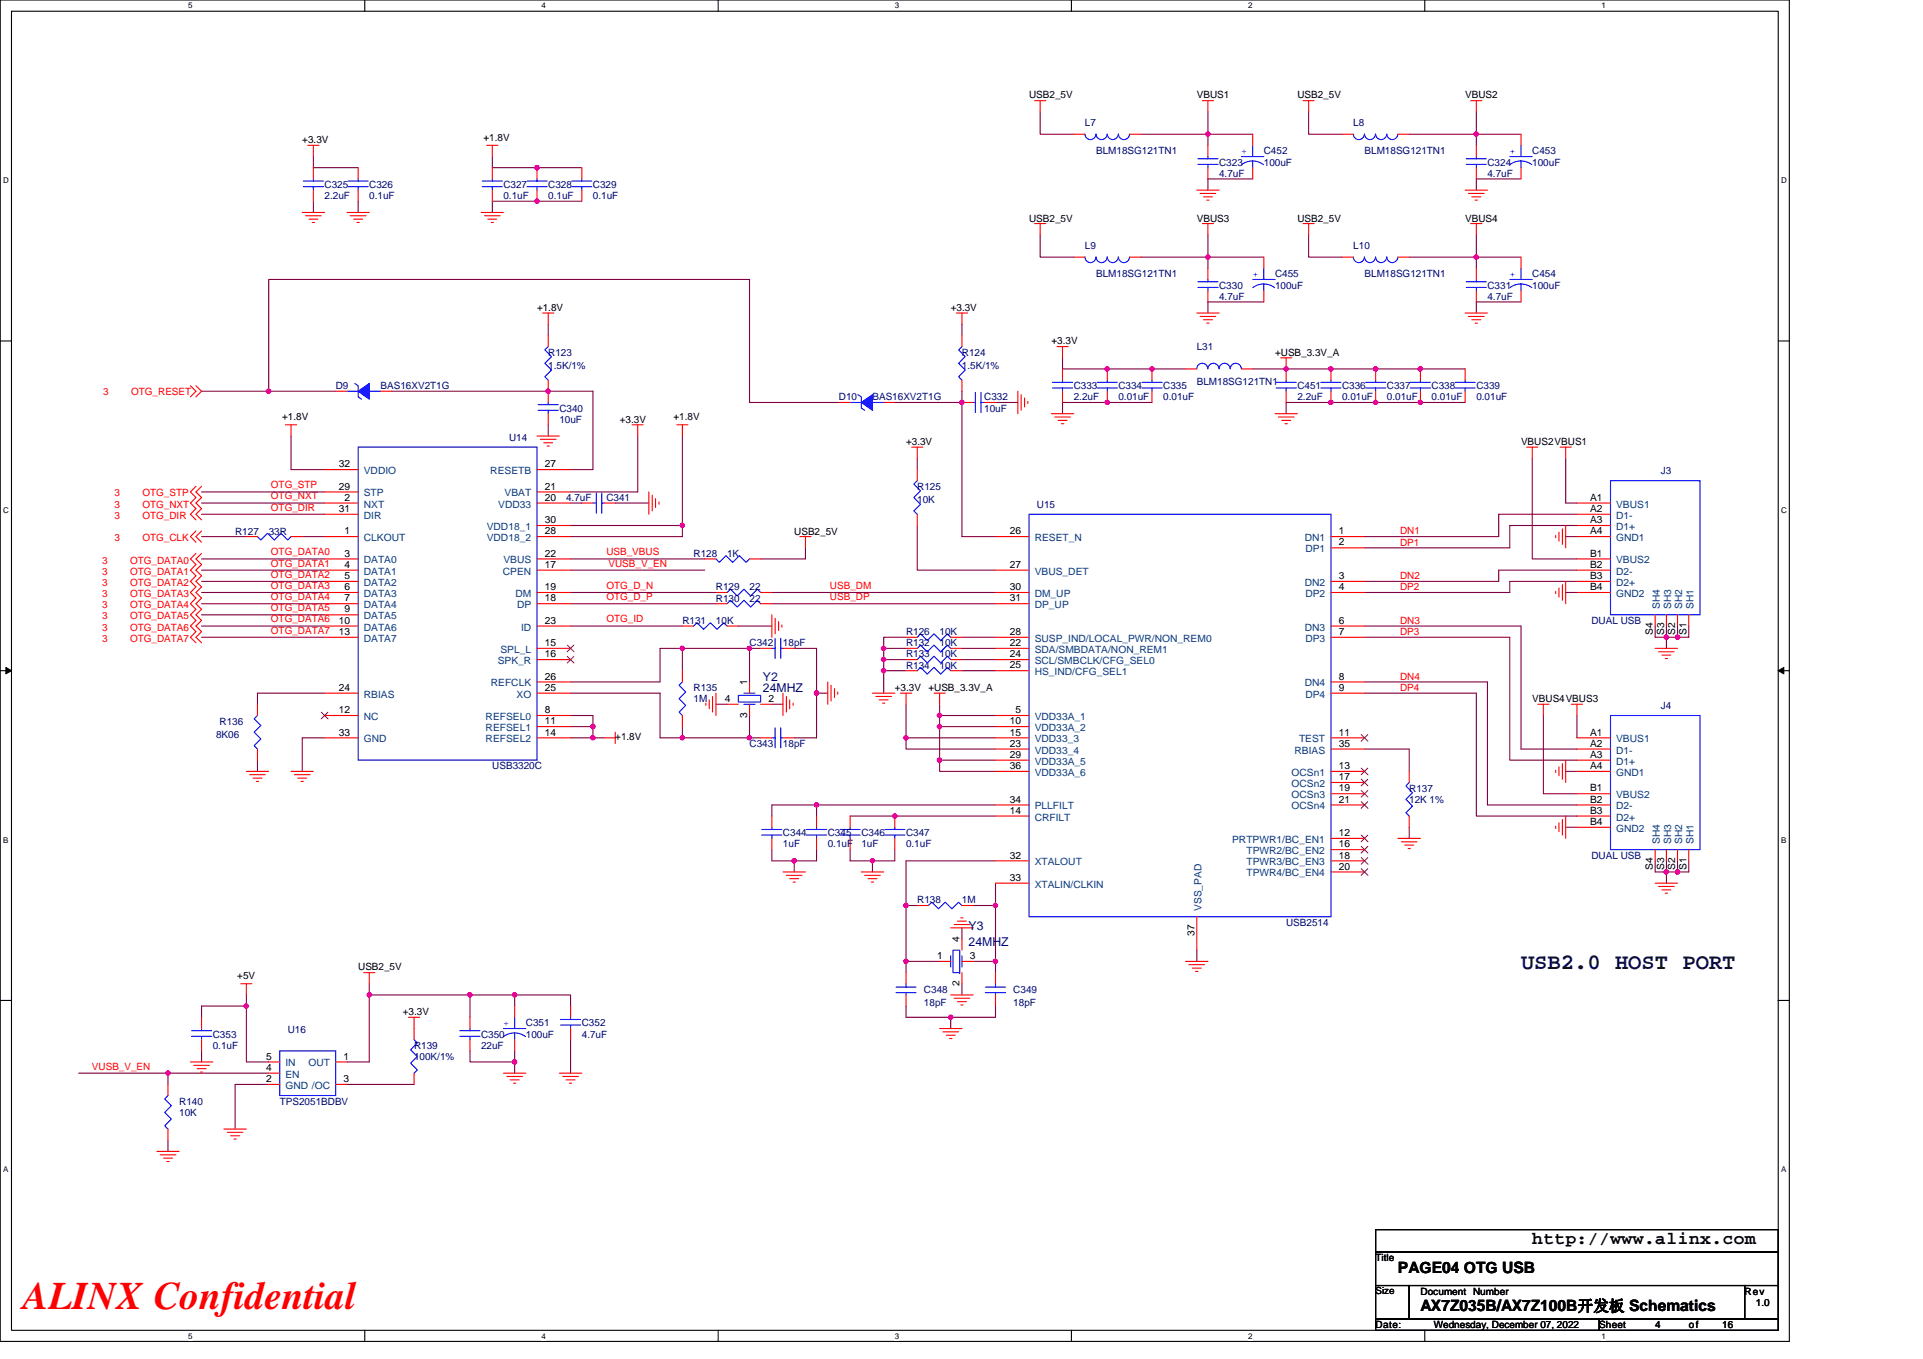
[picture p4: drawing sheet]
<svg xmlns="http://www.w3.org/2000/svg" width="297mm" height="210mm" viewBox="0 0 297 210" stroke-linecap="round" stroke-linejoin="round" font-family="sans-serif">
<path d="M0 0h276.4v207.3h-276.4zM1.8 1.7h272.9v203.8h-272.9z" fill="none" stroke="#000" stroke-width=".17"/>
<g fill="#fff">
<path d="M29.1 .2h.6v1.4h-.6z"/>
<path d="M29.1 205.7h.6v1.4h-.6z"/>
</g>
<path d="M56.3 0v1.7M56.3 205.5v1.8" fill="none" stroke="#000" stroke-width=".17"/>
<g fill="#fff">
<path d="M83.6 .2h.7v1.4h-.7z"/>
<path d="M83.6 205.7h.7v1.4h-.7z"/>
</g>
<path d="M110.9 0v1.7M110.9 205.5v1.8" fill="none" stroke="#000" stroke-width=".17"/>
<g fill="#fff">
<path d="M138.2 .2h.7v1.4h-.7z"/>
<path d="M138.2 205.7h.7v1.4h-.7z"/>
</g>
<path d="M165.5 0v1.7M165.5 205.5v1.8" fill="none" stroke="#000" stroke-width=".17"/>
<g fill="#fff">
<path d="M192.8 .2h.6v1.4h-.6z"/>
<path d="M192.8 205.7h.6v1.4h-.6z"/>
</g>
<path d="M220.1 0v1.7M220.1 205.5v1.8" fill="none" stroke="#000" stroke-width=".17"/>
<g fill="#fff">
<path d="M247.4 .2h.6v1.4h-.6z"/>
<path d="M247.4 205.7h.6v1.4h-.6z"/>
<path d="M.5 27.2h.8v1.4h-.8z"/>
<path d="M275.1 27.2h.9v1.4h-.9z"/>
<path d="M.5 78.1h.8v1.4h-.8z"/>
<path d="M275.1 78.1h.9v1.4h-.9z"/>
</g>
<path d="M0 52.7h1.8M274.7 52.7h1.7" fill="none" stroke="#000" stroke-width=".17"/>
<g fill="#fff">
<path d="M.5 129.1h.8v1.4h-.8z"/>
<path d="M275.1 129.1h.8v1.4h-.8z"/>
</g>
<path d="M0 103.6h1.8M274.7 103.6h1.7" fill="none" stroke="#000" stroke-width=".17"/>
<path d="M.9 103.1l.9 .5-.9 .5zM274.7 103.6l.8-.5v1z" fill="#000" stroke="#000" stroke-width=".15"/>
<g fill="#fff">
<path d="M.5 180h.8v1.4h-.8z"/>
<path d="M275.1 180h.8v1.4h-.8z"/>
</g>
<path d="M0 154.6h1.8M274.7 154.6h1.7M212.5 190h62.2v3.5h-62.2zM212.5 193.5h62.2v5.1h-62.2zM212.5 198.6h5.2v5.2h-5.2zM217.7 198.6h51.8v5.2h-51.8zM269.5 198.6h5.2v5.2h-5.2zM212.5 203.8h34.5v1.7h-34.5zM247 203.8h27.7v1.7h-27.7z" fill="none" stroke="#000" stroke-width=".17"/>
<g fill="none" stroke="#800040" stroke-width=".17">
<path d="M160.7 17.3v3.4h5.2M186.6 17.3v5.2M202.1 17.3v3.4h5.2M228 17.3v3.4M48.4 24.2v1.7h6.9M48.4 31.1v1.7M55.3 31.1v1.7M76 24.2v1.7h13.9M89.9 31.1h-13.9v1.7M160.7 36.3v3.4h5.2M176.2 20.7h17.3M186.6 36.3v5.2"/>
<path d="M193.5 27.6h-6.9v1.8M195.2 39.7h-19M202.1 36.3v3.4h5.2M217.7 39.7h10.3M217.7 20.7h10.3M228 39.7v1.8M228 20.7h6.9M228 39.7h6.9M228 20.7v1.8M228 36.3v3.4M234.9 27.6h-6.9v1.8M84.7 50.1v1.7"/>
<path d="M148.6 50.1v1.7M164.1 55.3v1.7h19M193.5 57h32.8M195.2 46.7h-8.6v1.7M234.9 46.7h-6.9v1.7M31.1 79.5h19M31.1 76h19M31.1 60.5h10.4M31.1 77.7h19M41.5 60.5h10.4M41.5 60.5v-17.3h74.3v19h13.8M45 67.4v5.2h5.1"/>
<path d="M60.5 60.5h31.1v12.1h-3.5M84.7 65.6v1.8M88.1 77.7h1.8M95 77.7h5.2M98.5 67.4v8.6h-10.4M105.4 67.4v13.8M138.2 62.2h10.4M141.7 70.8v1.8M148.6 60.5v1.7M148.6 62.2v20.7h5.2M153.8 62.2h3.4M177.9 62.2h-13.8v1.7"/>
<path d="M226.3 62.2h-27.6v1.7M236.7 70.8v15.6h6.9M241.8 70.8v6.9h1.8M243.6 79.5h-12.1v3.4h-20.7M31.1 89.8h19M31.1 91.5h19M31.1 93.3h19M31.1 95h19M31.1 96.7h19M31.1 98.5h19M31.1 86.4h19M31.1 88.1h19"/>
<path d="M31.1 82.9h7M46.7 82.9h3.4M88.1 93.3h22.5M88.1 88.1h20.8M88.1 81.2h17.3M88.1 91.5h22.5M88.1 86.4h20.8M88.1 96.7h17.3M105.4 81.2v1.7h-17.3M114 96.7h5.2M119.2 93.3h34.6M119.2 91.5h34.6"/>
<path d="M124.4 84.6v1.8h-6.9M140 98.5h-3.5v1.7M141.7 81.2v6.9h12.1M148.6 98.5h5.2M210.8 96.7h24.1v19h8.7M210.8 98.5h22.4v19h10.4M241.8 82.9h1.8M241.8 91.5h1.8M243.6 81.2h-10.4v3.4h-22.4M243.6 88.1h-12.1v1.7h-20.7M243.6 89.8h-10.4v1.7h-22.4M255.7 96.7v1.8h3.4"/>
<path d="M257.4 96.7v3.5M259.1 96.7v1.8M260.9 96.7v1.8h-1.8M39.8 117.5v1.7M50.1 107.1h-10.3v1.7M50.1 114h-3.4v5.2M88.1 107.1h13.9v6.9h3.4M88.1 114h3.5M88.1 110.6h3.5v1.7M88.1 112.3h3.5M91.6 114h1.7M91.6 112.3v1.7"/>
<path d="M105.4 103.6v-3.4h-3.4v5.2h-13.9M105.4 100.2h10.4M105.4 114h10.4M105.4 112.3v1.7M110.6 108.8h1.7M115.8 100.2h1.7M115.8 110.6v3.4M115.8 100.2v5.2M115.8 114h1.7M119.2 108.8h1.7M122.7 100.2h3.4v6.9M126.1 107.1v6.9h-3.4"/>
<path d="M126.1 107.1h1.8M136.5 101.9h3.5M136.5 103.6h3.5M136.5 100.2v1.7M136.5 101.9v1.7M136.5 103.6v3.5M136.5 100.2h3.5M140 108.8v5.2h13.8M140 114v1.7h13.8M145.1 108.8v1.8h8.7M145.1 110.6v1.7h8.7M145.1 112.3v5.2h8.7"/>
<path d="M145.1 117.5v1.7h8.7M148.6 100.2h5.2M148.6 101.9h5.2M148.6 103.6h5.2M210.8 115.7h6.9v3.5M210.8 105.4h19v19h13.8M210.8 107.1h17.2v19h15.6M238.4 110.6v12h5.2M241.8 119.2h1.8M243.6 110.6v3.4M119.2 131.3v1.7h3.5M122.7 133v1.7"/>
<path d="M126.1 124.4h27.7M126.1 126.1v-1.7h-6.9v1.7M126.1 131.3v1.7h-3.4M131.3 131.3v1.7h3.5v1.7M138.2 131.3v1.7h-3.4M140 139.9v8.6M140 139.9h1.7M150.3 139.9h3.5M153.8 126.1h-22.5M153.8 133h-13.8v6.9M153.8 139.9v8.6M153.8 136.5v3.4"/>
<path d="M217.7 127.8v1.7M241.8 127.8h1.8M255.7 133v1.7h3.4M257.4 133v3.5M259.1 133v1.7M260.9 133v1.7h-1.8M38.1 155.4v8.7h3.4M38.1 155.4h-7v1.8M38.1 153.7v1.7M57 153.7v10.4h-3.4M57 152v1.7M57 153.7h15.6"/>
<path d="M72.6 153.7h6.9M72.6 153.7v3.5M79.5 153.7h8.6v1.7M79.5 153.7v1.7M140 148.5h5.1M140 155.4v1.8h6.9M140 148.5v1.8M146.9 157.2v1.7M148.6 152v1.7M148.6 143.4v1.7M150.3 148.5h3.5M153.8 148.5v1.8"/>
<path d="M153.8 155.4v1.8h-6.9M184.9 146.8v1.7M12.1 165.8h13.8v1.8M25.9 165.8h15.6M25.9 176.2v1.7M31.1 162.4v1.7M41.5 167.6h-5.2v6.9M53.6 167.6h10.4M72.6 162.4v1.7h6.9M79.5 162.4v1.7M79.5 164.1v1.7M88.1 160.6v5.2"/>
</g>
<g fill="#f0f" stroke="#f0f" stroke-width=".17">
<circle cx="82.9" cy="25.9" r=".34"/>
<circle cx="91.6" cy="112.3" r=".34"/>
<circle cx="126.1" cy="107.1" r=".34"/>
<circle cx="105.4" cy="81.2" r=".34"/>
<circle cx="91.6" cy="114" r=".33"/>
<circle cx="41.5" cy="60.4" r=".34"/>
<circle cx="84.7" cy="60.4" r=".34"/>
<circle cx="148.6" cy="62.2" r=".33"/>
<circle cx="186.6" cy="20.7" r=".34"/>
<circle cx="228" cy="20.7" r=".34"/>
<circle cx="186.6" cy="39.7" r=".34"/>
<circle cx="228" cy="39.7" r=".34"/>
<circle cx="136.5" cy="100.2" r=".34"/>
<circle cx="136.5" cy="101.9" r=".34"/>
<circle cx="136.5" cy="103.6" r=".34"/>
<circle cx="145.1" cy="110.5" r=".34"/>
<circle cx="145.1" cy="117.5" r=".34"/>
<circle cx="145.1" cy="112.3" r=".34"/>
<circle cx="177.9" cy="57" r=".34"/>
<circle cx="171" cy="57" r=".34"/>
<circle cx="171" cy="62.2" r=".33"/>
<circle cx="126.1" cy="124.4" r=".34"/>
<circle cx="138.2" cy="126.1" r=".34"/>
<circle cx="134.8" cy="133" r=".34"/>
<circle cx="122.7" cy="133" r=".34"/>
<circle cx="153.8" cy="139.9" r=".33"/>
<circle cx="146.9" cy="157.2" r=".33"/>
<circle cx="139.9" cy="148.5" r=".33"/>
<circle cx="139.9" cy="139.9" r=".33"/>
<circle cx="153.8" cy="148.5" r=".33"/>
<circle cx="257.4" cy="98.4" r=".34"/>
<circle cx="259.1" cy="98.4" r=".34"/>
<circle cx="257.4" cy="134.7" r=".34"/>
<circle cx="259.1" cy="134.7" r=".34"/>
<circle cx="79.5" cy="153.7" r=".34"/>
<circle cx="38" cy="155.4" r=".34"/>
<circle cx="79.5" cy="164.1" r=".34"/>
<circle cx="26" cy="165.8" r=".33"/>
<circle cx="57" cy="153.7" r=".34"/>
<circle cx="72.6" cy="153.7" r=".34"/>
<circle cx="115.8" cy="100.2" r=".34"/>
<circle cx="115.8" cy="114" r=".33"/>
<circle cx="105.4" cy="100.2" r=".34"/>
<circle cx="105.4" cy="114" r=".33"/>
<circle cx="82.9" cy="31.1" r=".34"/>
<circle cx="219.4" cy="57" r=".34"/>
<circle cx="212.5" cy="57" r=".34"/>
<circle cx="205.6" cy="57" r=".34"/>
<circle cx="219.4" cy="62.2" r=".33"/>
<circle cx="212.5" cy="62.2" r=".33"/>
<circle cx="205.6" cy="62.2" r=".33"/>
<circle cx="198.7" cy="57" r=".34"/>
<circle cx="139.9" cy="114" r=".33"/>
</g>
<g fill="none" stroke="#f00" stroke-width=".17">
<path d="M159.8 15.6h1.7M160.7 15.6v1.7M185.7 15.6h1.7M186.6 15.6v1.7M201.3 15.6h1.7M202.1 15.6v1.7M227.2 15.6h1.7M228 15.6v1.7M46.7 32.8h3.4M47.2 33.3h2.4M47.5 22.5h1.8M47.7 33.9h1.4"/>
<path d="M48.2 34.4h.4M48.4 22.5v1.7M48.4 25.9v1.7M48.4 29.4v1.7M53.6 32.8h3.4M54.1 33.3h2.4M54.6 33.9h1.4M55.1 34.4h.4M55.3 25.9v1.7M55.3 29.4v1.7M74.3 32.8h3.5M74.8 33.3h2.5"/>
<path d="M75.2 22.5h1.7M75.4 33.9h1.3M75.9 34.4h.3M76 22.5v1.7M76 25.9v1.7M76 29.4v1.7M82.9 25.9v1.7M82.9 29.4v1.7M89.9 25.9v1.7M89.9 29.4v1.7M159.8 34.5h1.7M160.7 34.5v1.8"/>
<path d="M165.9 20.7h1.7M165.9 39.7h1.7M174.5 20.7h1.7M174.5 39.7h1.7M184.9 29.4h3.4M185.4 29.9h2.4M185.7 34.5h1.7M185.9 30.4h1.4M186.4 30.9h.4M186.6 34.5v1.8M186.6 22.5v1.7M186.6 25.9v1.7"/>
<path d="M193.5 20.7v1.8M193.5 25.9v1.7M195.2 39.7v1.8M201.3 34.5h1.7M202.1 34.5v1.8M207.3 39.7h1.7M207.3 20.7h1.7M215.9 39.7h1.8M215.9 20.7h1.8M226.3 29.4h3.5M226.8 29.9h2.5M227.2 34.5h1.7"/>
<path d="M227.3 30.4h1.4M227.9 30.9h.3M228 34.5v1.8M228 22.5v1.7M228 25.9v1.7M234.9 39.7v1.8M234.9 20.7v1.8M234.9 25.9v1.7M29.4 59.6l.9 .9-.9 .8M30.3 59.6l.8 .9-.8 .8M83.8 48.4h1.8M84.7 58.7v3.5"/>
<path d="M84.7 51.8v1.8M84.7 48.4v1.7M147.7 48.4h1.8M148.6 48.4v1.7M148.6 58.7v1.8M148.6 51.8v1.8M163.3 53.6h1.7M164.1 53.6v1.7M164.1 57v1.7M171 57v1.7M177.9 57v1.7M183.1 57h1.8"/>
<path d="M184.9 48.4h3.4M185.4 48.9h2.4M185.9 49.4h1.4M186.4 49.9h.4M186.6 41.5v1.7M186.6 44.9v1.8M191.8 57h1.7M195.2 44.9v1.8M197.8 55.3h1.7M198.7 55.3v3.4M205.6 57v1.7M212.5 57v1.7"/>
<path d="M219.4 57v1.7M226.3 48.4h3.5M226.3 57v1.7M226.8 48.9h2.5M227.3 49.4h1.4M227.9 49.9h.3M228 41.5v1.7M228 44.9v1.8M234.9 44.9v1.8M30.3 75.1l-.9 .9 .9 .9-.9 .8 .9 .9-.9 .9 .9 .8M31.1 75.1l-.8 .9 .8 .9-.8 .8 .8 .9-.8 .9 .8 .8M44.1 65.6h1.7"/>
<path d="M45 65.6v1.8M50.1 79.5h5.2M50.1 77.7h5.2M50.1 76h5.2M50.1 72.6h5.2M51.9 60.5h1.7M58.8 60.5h1.7M82.9 67.4h3.5M82.9 72.6h5.2M82.9 76h5.2M82.9 77.7h5.2M83.5 67.9h2.4"/>
<path d="M84 68.4h1.4M84.5 68.9h.4M84.7 63.9v1.7M89.9 77.7h1.7M93.3 77.7h1.7M97.6 65.6h1.8M98.5 65.6v1.8M100.2 76v3.5M100.8 76.5v2.5M101.3 77v1.4M101.8 77.6v.3M104.5 65.6h1.8"/>
<path d="M105.4 65.6v1.8M129.6 62.2h1.7M136.5 62.2h1.7M140.8 69.1h1.7M141.7 69.1v1.7M141.7 79.5v1.7M141.7 72.6v1.7M148.6 62.2h1.7M152 62.2h1.8M157.2 60.5v3.4M157.7 61v2.4M158.3 61.5v1.4"/>
<path d="M158.8 62v.4M162.4 63.9h3.5M162.9 64.4h2.5M163.4 65h1.4M164 65.5h.3M164.1 60.5v1.7M171 60.5v1.7M177.9 60.5v1.7M197 63.9h3.4M197.5 64.4h2.4M198 65h1.4M198.5 65.5h.4"/>
<path d="M198.7 60.5v1.7M205.6 60.5v1.7M212.5 60.5v1.7M219.4 60.5v1.7M226.3 60.5v1.7M235.8 69.1h1.7M236.7 69.1v1.7M241 69.1h1.7M241.8 69.1v1.7M243.6 77.7h5.2M243.6 79.5h5.2M30.3 82l-.9 .9 .9 .9"/>
<path d="M30.3 85.5l-.9 .9 .9 .8-.9 .9 .9 .9-.9 .8 .9 .9-.9 .8 .9 .9-.9 .9 .9 .8-.9 .9 .9 .9-.9 .8 .9 .9-.9 .9 .9 .8M31.1 82l-.8 .9 .8 .9M31.1 85.5l-.8 .9 .8 .8-.8 .9 .8 .9-.8 .8 .8 .9-.8 .8 .8 .9-.8 .9 .8 .8-.8 .9 .8 .9-.8 .8 .8 .9-.8 .9 .8 .8M38.1 82.9h1.7M45 82.9h1.7M50.1 82.9h5.2M50.1 86.4h5.2M50.1 88.1h5.2M50.1 89.8h5.2M50.1 91.5h5.2M50.1 93.3h5.2M50.1 95h5.2"/>
<path d="M50.1 96.7h5.2M50.1 98.5h5.2M82.9 82.9h5.2M82.9 81.2h5.2M82.9 88.1h5.2M82.9 86.4h5.2M82.9 96.7h5.2M82.9 93.3h5.2M82.9 91.5h5.2M105.4 96.7h1.7M108.9 86.4h1.7M110.6 91.5h1.7"/>
<path d="M110.6 93.3h1.7M112.3 96.7h1.7M115.8 86.4h1.7M117.5 91.5h1.7M117.5 93.3h1.7M119.2 95v3.5M119.7 95.5v2.4M120.3 96v1.4M120.8 96.6v.3M123.5 82.9h1.8M124.4 82.9v1.7M140 98.5h1.7"/>
<path d="M146.9 98.5h1.7M153.8 88.1h5.2M153.8 91.5h5.2M153.8 93.3h5.2M153.8 82.9h5.2M153.8 98.5h5.2M205.6 82.9h5.2M205.6 84.6h5.2M205.6 89.8h5.2M205.6 91.5h5.2M205.6 96.7h5.2M205.6 98.5h5.2"/>
<path d="M240.3 82.7v.4M240.3 91.4v.3M240.8 82.2v1.4M240.8 90.9v1.3M241.3 81.7v2.4M241.3 90.3v2.5M241.8 81.2v3.4M241.8 89.8v3.5M243.6 81.2h5.2M243.6 82.9h5.2M243.6 86.4h5.2M243.6 88.1h5.2"/>
<path d="M243.6 89.8h5.2M243.6 91.5h5.2M255.7 95v1.7M257.4 95v1.7M259.1 95v1.7M260.9 95v1.7M38.1 119.2h3.4M38.6 119.7h2.4M39.8 115.7v1.8M39.8 108.8v1.8M45 119.2h3.4M45.5 119.7h2.4"/>
<path d="M50.1 114h5.2M50.1 110.6h5.2M50.1 107.1h5.2M82.9 112.3h5.2M82.9 114h5.2M82.9 105.4h5.2M82.9 110.6h5.2M82.9 100.2h5.2M82.9 101.9h5.2M82.9 107.1h5.2M93.3 114h1.7M95 113.1v1.8"/>
<path d="M105.4 110.6v1.7M105.4 103.6v1.8M109 108.6v.4M109.6 108.1v1.4M110.1 107.6v2.4M110.6 107.1v3.5M112.3 108.8h1.7M115.8 105.4v1.7M115.8 108.8v1.8M117.5 108.8h1.7M117.5 100.2h1.7M117.5 114h1.7"/>
<path d="M120.9 107.1v3.5M120.9 100.2h1.8M120.9 114h1.8M121.5 107.6v2.4M122 108.1v1.4M122.5 108.6v.4M127.9 105.4v3.4M128.4 105.9v2.4M128.9 106.4v1.4M129.4 106.9v.4M134.8 107.1h3.4M135.3 107.6h2.4"/>
<path d="M135.8 108.1h1.4M136.3 108.6h.4M139.1 107.1h1.7M140 107.1v1.7M140 103.6h1.7M140 101.9h1.7M140 100.2h1.7M144.3 107.1h1.7M145.1 107.1v1.7M146.9 103.6h1.7M146.9 101.9h1.7M146.9 100.2h1.7"/>
<path d="M153.8 100.2h5.2M153.8 101.9h5.2M153.8 103.6h5.2M153.8 110.6h5.2M153.8 112.3h5.2M153.8 114h5.2M153.8 115.7h5.2M153.8 117.5h5.2M153.8 119.2h5.2M205.6 105.4h5.2M205.6 107.1h5.2M205.6 114h5.2"/>
<path d="M205.6 115.7h5.2M205.6 119.2h5.2M217.7 119.2v1.7M237.5 108.8h1.8M238.4 108.8v1.8M240.3 119v.4M240.8 118.5v1.4M241.3 118v2.4M241.8 117.5v3.4M242.7 108.8h1.8M243.6 108.8v1.8M243.6 114h5.2"/>
<path d="M243.6 115.7h5.2M243.6 117.5h5.2M243.6 119.2h5.2M255.7 100.2h3.4M256.2 100.7h2.4M256.7 101.2h1.4M257.2 101.7h.4M39.1 120.2h1.4M39.6 120.7h.3M46 120.2h1.4M46.5 120.7h.4M119.2 126.1v1.7"/>
<path d="M119.2 129.5v1.8M120.9 134.7h3.5M121.5 135.3h2.4M122 135.8h1.4M122.5 136.3h.3M126.1 126.1v1.7M126.1 129.5v1.8M131.3 126.1v1.7M131.3 129.5v1.8M133.1 134.7h3.4M133.6 135.3h2.4M134.1 135.8h1.4"/>
<path d="M134.6 136.3h.3M138.2 126.1v1.7M138.2 129.5v1.8M141.7 139.9h1.7M148.6 139.9h1.7M153.8 124.4h5.2M153.8 126.1h5.2M153.8 133h5.2M153.8 136.5h5.2M205.6 120.9h5.2M205.6 122.6h5.2M205.6 124.4h5.2"/>
<path d="M205.6 129.5h5.2M205.6 131.3h5.2M205.6 133h5.2M205.6 134.7h5.2M215.9 129.5h3.5M216.5 130.1h2.4M217 130.6h1.4M217.5 131.1h.3M217.7 126.1v1.7M240.3 127.7v.3M240.8 127.1v1.4M241.3 126.6v2.4"/>
<path d="M241.8 126.1v3.4M243.6 122.6h5.2M243.6 124.4h5.2M243.6 126.1h5.2M243.6 127.8h5.2M255.7 131.3v1.7M255.7 136.5h3.4M256.2 137h2.4M256.7 137.5h1.4M257.2 138h.4M257.4 131.3v1.7M259.1 131.3v1.7"/>
<path d="M260.9 131.3v1.7M31.1 157.2v1.7M37.2 152h1.7M38.1 152v1.7M56.2 150.3h1.7M57 150.3v1.7M63.1 157.2h1.7M64 157.2v3.4M72.6 157.2v1.7M79.5 155.4v1.8M88.1 155.4v1.8M88.1 158.9v1.7"/>
<path d="M140 153.7v1.7M140 150.3v1.7M145.1 148.5h1.8M145.1 158.9h3.5M145.6 159.4h2.5M146.2 160h1.3M146.9 153.7h3.4M146.9 143.4h3.4M147.4 154.2h2.4M147.4 142.9h2.4M147.9 154.8h1.4M147.9 142.3h1.4"/>
<path d="M148.4 155.3h.4M148.4 141.8h.4M148.6 148.5h1.7M148.6 150.3v1.7M148.6 145.1v1.7M153.8 153.7v1.7M153.8 150.3v1.7M183.1 148.5h3.5M183.6 149.1h2.5M184.2 149.6h1.3M184.7 150.1h.3M184.9 141.6v5.2"/>
<path d="M24.2 177.9h3.5M24.7 178.4h2.5M25.3 178.9h1.3M25.8 179.5h.3M25.9 174.5v1.7M25.9 167.6v1.7M29.4 164.1h3.5M29.9 164.6h2.4M30.5 165.1h1.3M31 165.7h.3M31.1 160.6v1.8M34.6 174.5h3.5"/>
<path d="M35.1 175h2.4M35.6 175.5h1.4M36.1 176h.4M41.5 164.1h1.7M41.5 165.8h1.7M41.5 167.6h1.7M51.9 167.6h1.7M51.9 164.1h1.7M64 165.8v1.8M72.6 160.6v1.8M77.8 165.8h3.4M78.3 166.3h2.4"/>
<path d="M78.8 166.9h1.4M79.3 167.4h.4M79.5 160.6v1.8M86.4 165.8h3.5M86.9 166.3h2.4M87.4 166.9h1.4M88 167.4h.3M146.7 160.5h.3"/>
</g>
<g fill="none" stroke="#00f" stroke-width=".17">
<path d="M46.9 28.9h3.1M46.9 28h3.1M48.4 27.6v.4M48.4 28.9v.5M53.8 28.9h3.1M53.8 28h3.1M55.3 27.6v.4M55.3 28.9v.5M74.5 28.9h3.1M74.5 28h3.1M76 27.6v.4M76 28.9v.5"/>
<path d="M81.4 28.9h3.1M81.4 28h3.1M82.9 27.6v.4M82.9 28.9v.5M88.3 28.9h3.1M88.3 28h3.1M89.9 27.6v.4M89.9 28.9v.5M167.6 20.7a.86 .86 0 0 0 .9 .9 .86 .86 0 0 0 .8-.9 .87 .87 0 0 0 .9 .9 .87 .87 0 0 0 .8-.9 .85 .85 0 0 0 .9 .9 .85 .85 0 0 0 .8-.9M172.7 39.7a.85 .85 0 0 1-.8 .9 .85 .85 0 0 1-.9-.9 .87 .87 0 0 1-.8 .9 .87 .87 0 0 1-.9-.9 .86 .86 0 0 1-.8 .9 .86 .86 0 0 1-.9-.9M172.8 20.7a.86 .86 0 0 0 .8 .9 .86 .86 0 0 0 .9-.9M174.5 39.7a.86 .86 0 0 1-.9 .9 .86 .86 0 0 1-.8-.9"/>
<path d="M185 25.4h3.1M185 24.5h3.1M186.6 24.2v.3M186.6 25.4v.5M191.8 24.2h3.4M191.8 25.4l1-.4 .7-.1 1 .2 .7 .3M193.5 24.9v1M193.5 22.5v1.7M209 20.7a.87 .87 0 0 0 .9 .9 .87 .87 0 0 0 .9-.9 .85 .85 0 0 0 .8 .9 .85 .85 0 0 0 .9-.9M212.5 39.7a.85 .85 0 0 1-.9 .9 .85 .85 0 0 1-.8-.9 .87 .87 0 0 1-.9 .9 .87 .87 0 0 1-.9-.9M212.5 20.7a.87 .87 0 0 0 .9 .9 .87 .87 0 0 0 .8-.9 .85 .85 0 0 0 .9 .9 .85 .85 0 0 0 .8-.9M215.9 39.7a.85 .85 0 0 1-.8 .9 .85 .85 0 0 1-.9-.9 .87 .87 0 0 1-.8 .9 .87 .87 0 0 1-.9-.9"/>
<path d="M226.5 25.4h3.1M226.5 24.5h3.1M228 24.2v.3M228 25.4v.5M233.2 24.2h3.5M234.9 24.9l1.1 .2 .6 .3M234.9 24.9l-1 .2-.7 .3M234.9 24.9v1M234.9 22.5v1.7M54.8 59.2l.5 .4v1.7l.5 .4M84.7 53.6l-.5 .5 1 1-1 1 1 1.1-1 1 .5 .5M148.6 53.6l-.5 .5 1 1-1 1 1 1.1-1 1 .5 .5"/>
<path d="M162.6 59.9h3.1M162.6 59.1h3.1M164.1 58.7v.4M164.1 59.9v.6M169.5 59.9h3.1M169.5 59.1h3.1M171 58.7v.4M171 59.9v.6M176.4 59.9h3.1M176.4 59.1h3.1M177.9 58.7v.4M177.9 59.9v.6"/>
<path d="M185 44.4h3.1M185 43.5h3.1M186.6 57a.85 .85 0 0 0-.9-.9 .85 .85 0 0 0-.8 .9M186.6 43.2v.3M186.6 44.4v.5M188.3 57a.86 .86 0 0 0-.9-.9 .86 .86 0 0 0-.8 .9M190 57a.85 .85 0 0 0-.8-.9 .85 .85 0 0 0-.9 .9M191.7 57a.86 .86 0 0 0-.8-.9 .86 .86 0 0 0-.9 .9M193.5 43.2h3.5M195.2 43.9l1.1 .2 .6 .3M195.2 43.9l-1.1 .2-.6 .3M195.2 43.9v1"/>
<path d="M195.2 41.5v1.7M197.1 59.9h3.1M197.1 59.1h3.1M198.7 58.7v.4M198.7 59.9v.6M204 59.9h3.1M204 59.1h3.1M205.6 58.7v.4M205.6 59.9v.6M210.9 59.9h3.2M210.9 59.1h3.2M212.5 58.7v.4"/>
<path d="M212.5 59.9v.6M217.8 59.9h3.2M217.8 59.1h3.2M219.4 58.7v.4M219.4 59.9v.6M224.8 59.9h3.1M224.8 59.1h3.1M226.3 58.7v.4M226.3 59.9v.6M226.5 44.4h3.1M226.5 43.5h3.1M228 43.2v.3"/>
<path d="M228 44.4v.5M233.2 43.2h3.5M234.9 43.9l1.1 .2 .6 .3M234.9 43.9l-1 .2-.7 .3M234.9 43.9v1M234.9 41.5v1.7M53.6 60.5h1.7M55.3 69.1h27.6v48.4h-27.6zM57 60.5h1.8M83.1 63.4h3.1M83.1 62.5h3.1M84.7 62.2v.3"/>
<path d="M84.7 63.4v.5M91.6 77.7h.5M92.1 76.2v3.1M93 76.2v3.1M93 77.7h.3M131.3 62.2h1.8M132.5 61l.6 .3v1.8l.5 .3M134.8 62.2h1.7M141.7 74.3l-.5 .5 1 1-1 1.1 1 1-1 1.1 .5 .5M150.3 62.2h.4M150.7 60.6v3.1M151.5 60.6v3.1"/>
<path d="M151.5 62.2h.5M159 79.5h46.6v62.1h-46.6zM248.8 74.3h13.8v20.7h-13.8zM39.8 82.9l.5 .5 1-1 1.1 1 1-1 1 1 .6-.5M107.1 96.7l.6-.5 1 1 1-1 1.1 1 1-1 .5 .5M110.6 86.4l.5 .5 1-1 1.1 1 1-1 1 1 .6-.5M112.3 91.5l.5-.5 1.1 1.1 1-1.1 1 1.1 1.1-1.1 .5 .5M112.3 93.3l.5-.5 1.1 1 1-1 1 1 1.1-1 .5 .5M119.7 98.6v3.1M120.6 98.6v3.1M141.7 98.5l.5-.6 1 1.1 1.1-1.1 1 1.1 1-1.1 .6 .6M39.8 110.6l-.5 .5 1 1-1 1 1 1.1-1 1 .5 .5"/>
<path d="M105.4 105.4l-.5 .5 1 1-1 1.1 1 1-1 1 .5 .6M114 107.4h3.5v1.1h-3.5zM114.9 107.1h1.7M114.9 108.8h1.7M115.8 108.8h.1M115.8 107.1h.1M119.2 100.2h.5M119.2 114h.5M119.7 112.5v3M120.6 112.5v3M120.6 100.2h.3M120.6 114h.3"/>
<path d="M141.7 103.6l.5-.5 1 1.1 1.1-1.1 1 1.1 1-1.1 .6 .5M141.7 101.9l.5-.5 1 1 1.1-1 1 1 1-1 .6 .5M141.7 100.2l.5-.5 1 1 1.1-1 1 1 1-1 .6 .5M248.8 110.6h13.8v20.7h-13.8zM117.7 129h3.1M117.7 128.2h3.1M119.2 127.8v.4M119.2 129v.5M124.6 129h3.1M124.6 128.2h3.1M126.1 127.8v.4M126.1 129v.5"/>
<path d="M129.8 129h3.1M129.8 128.2h3.1M131.3 127.8v.4M131.3 129v.5M136.7 129h3.1M136.7 128.2h3.1M138.2 127.8v.4M138.2 129v.5M143.4 139.9l.5-.5 1.1 1 1-1 1 1 1.1-1 .5 .5M217.7 120.9l-.5 .5 1 1.1-1 1 1 1-1 1.1 .5 .5M29.6 159.3h3.1M31.1 158.9v.4"/>
<path d="M71 159.3h3.1M72.6 158.9v.4M77.8 158.9h3.4M79.5 159.6v1M79.5 157.2v1.7M86.6 158.4h3.1M86.6 157.5h3.1M88.1 157.2v.3M88.1 158.4v.5M138.4 152.5h3.1M138.4 153.4h3.1M140 153.4v.3"/>
<path d="M140 152v.5M146.9 148.5h.1M146.9 147.7v1.7M147.2 146.8h1v3.5h-1zM148.2 150.3h.1M148.6 148.5h.1M148.6 147.7v1.7M152.2 152.5h3.1M152.2 153.4h3.1M153.8 153.4v.3M153.8 152v.5M25.9 169.3l-.5 .5 1.1 1-1.1 1.1 1.1 1-1.1 1 .5 .6"/>
<path d="M29.6 160.1h3.1M31.1 160.1v.5M43.2 162.4h8.7v6.9h-8.7zM64 160.6l.5 .6-1.1 1 1.1 1-1.1 1.1 1.1 1-.5 .5M71 160.1h3.1M72.6 160.1v.5M81.2 160.2a2.79 2.79 0 0 0-3.4 0"/>
</g>
<g fill="none" stroke="#804000" stroke-width=".15">
<path d="M87.6 99.7l1.1 1M88.6 99.7l-1 1M49.6 110l1.1 1.1M50.6 110l-1 1.1M87.6 101.4l1.1 1M88.6 101.4l-1 1M210.3 113.5l1 1M210.3 118.7l1 1M211.3 113.5l-1.1 1M211.3 118.7l-1.1 1M210.3 120.4l1 1M210.3 122.1l1 1.1"/>
<path d="M210.3 123.9l1 1M210.3 129l1 1.1M210.3 130.8l1 1M210.3 132.5l1 1M210.3 134.2l1 1.1M211.3 120.4l-1.1 1M211.3 122.1l-1.1 1.1M211.3 123.9l-1.1 1M211.3 129l-1.1 1.1M211.3 130.8l-1.1 1M211.3 132.5l-1.1 1M211.3 134.2l-1.1 1.1"/>
</g>
<g fill="#00f" stroke="#00f" stroke-width=".17">
<path d="M55.3 60.5l1.7-1.3v2.5z" fill-rule="evenodd"/>
<path d="M133.1 62.2l1.7-1.2v2.4z" fill-rule="evenodd"/>
</g>
<text font-size="6" fill="#f00" x="3.5" y="202.3">ALINX Confidential</text>
<text font-size="3.4" fill="#000040" x="234.9" y="149.6">USB2.0 HOST PORT</text>
<text font-size="2.8" x="236.7" y="192.3">http://www.alinx.com</text>
<g font-size="2.4">
<text x="215.9" y="196.7">PAGE04 OTG USB</text>
<text x="219.4" y="202.6">AX7Z035B/AX7Z100B开发板 Schematics</text>
</g>
<g font-size="1.9" fill="#000080">
<text x="117.9" y="105.2">Y2</text>
<text x="117.9" y="106.9">24MHZ</text>
<text x="149.6" y="143.7">Y3</text>
<text x="149.6" y="146.1">24MHZ</text>
</g>
<g font-size="1.5">
<text x="159" y="15.2">USB2_5V</text>
<text x="184.9" y="15.2">VBUS1</text>
<text x="200.4" y="15.2">USB2_5V</text>
<text x="226.3" y="15.2">VBUS2</text>
<text x="46.7" y="22.1">+3.3V</text>
<text x="74.7" y="21.8">+1.8V</text>
<text x="159" y="34.2">USB2_5V</text>
<text x="184.9" y="34.2">VBUS3</text>
<text x="200.4" y="34.2">USB2_5V</text>
<text x="226.3" y="34.2">VBUS4</text>
<text x="82.9" y="48">+1.8V</text>
<text x="146.9" y="48">+3.3V</text>
<text x="162.4" y="53.2">+3.3V</text>
<text x="197" y="54.9">+USB_3.3V_A</text>
<text x="43.6" y="65">+1.8V</text>
<text x="95.7" y="65.3">+3.3V</text>
<text x="104" y="65">+1.8V</text>
<text x="140" y="68.8">+3.3V</text>
<text x="234.9" y="68.8">VBUS2VBUS1</text>
<text x="52.3" y="75.6">29</text>
<text x="52.3" y="72.2">32</text>
<text x="53.2" y="77.4">2</text>
<text x="84.2" y="72.2">27</text>
<text x="84.2" y="77.4">20</text>
<text x="84.2" y="75.6">21</text>
<text x="245.6" y="77.4">A1</text>
<text x="52.3" y="79.1">31</text>
<text x="53.2" y="82.6">1</text>
<text x="84.2" y="82.6">28</text>
<text x="84.2" y="80.8">30</text>
<text x="122.7" y="82.6">USB2_5V</text>
<text x="156" y="82.6">26</text>
<text x="206.8" y="82.6">1</text>
<text x="245.6" y="79.1">A2</text>
<text x="245.6" y="80.8">A3</text>
<text x="245.6" y="82.6">A4</text>
<text x="53.2" y="86">3</text>
<text x="53.2" y="87.7">4</text>
<text x="53.2" y="89.5">5</text>
<text x="84.2" y="87.7">17</text>
<text x="84.2" y="86">22</text>
<text x="156" y="87.7">27</text>
<text x="206.8" y="84.3">2</text>
<text x="206.8" y="89.5">3</text>
<text x="245.6" y="86">B1</text>
<text x="245.6" y="87.7">B2</text>
<text x="245.6" y="89.5">B3</text>
<text x="53.2" y="91.2">6</text>
<text x="53.2" y="92.9">7</text>
<text x="53.2" y="94.6">9</text>
<text x="84.2" y="91.2">19</text>
<text x="84.2" y="92.9">18</text>
<text x="156" y="91.2">30</text>
<text x="156" y="92.9">31</text>
<text x="206.8" y="91.2">4</text>
<text x="245.6" y="91.2">B4</text>
<text x="52.3" y="96.4">10</text>
<text x="52.3" y="98.1">13</text>
<text x="84.2" y="96.4">23</text>
<text x="84.2" y="101.6">16</text>
<text x="84.2" y="99.8">15</text>
<text x="156" y="98.1">28</text>
<text x="156" y="99.8">22</text>
<text x="156" y="101.6">24</text>
<text x="206.8" y="96.4">6</text>
<text x="206.8" y="98.1">7</text>
<text x="255.3" y="98.1" transform="rotate(-90 255.3 98.1)">S4</text>
<text x="257" y="98.1" transform="rotate(-90 257 98.1)">S3</text>
<text x="258.8" y="98.1" transform="rotate(-90 258.8 98.1)">S2</text>
<text x="260.5" y="98.1" transform="rotate(-90 260.5 98.1)">S1</text>
<text x="52.3" y="106.7">24</text>
<text x="84.2" y="105">26</text>
<text x="84.2" y="106.7">25</text>
<text x="115.4" y="105.9" transform="rotate(-90 115.4 105.9)">1</text>
<text x="138.2" y="106.8">+3.3V</text>
<text x="143.4" y="106.8">+USB_3.3V_A</text>
<text x="156" y="103.3">25</text>
<text x="206.8" y="105">8</text>
<text x="206.8" y="106.7">9</text>
<text x="52.3" y="113.6">33</text>
<text x="52.3" y="110.2">12</text>
<text x="84.2" y="111.9">11</text>
<text x="84.2" y="113.6">14</text>
<text x="84.2" y="110.2">8</text>
<text x="111.9" y="108.5">4</text>
<text x="115.4" y="110.9" transform="rotate(-90 115.4 110.9)">3</text>
<text x="118.7" y="108.5">2</text>
<text x="156" y="111.9">10</text>
<text x="156" y="113.6">15</text>
<text x="156.9" y="110.2">5</text>
<text x="206.8" y="113.6">11</text>
<text x="236.7" y="108.5">VBUS4VBUS3</text>
<text x="245.6" y="113.6">A1</text>
<text x="95" y="114.4">+1.8V</text>
<text x="156" y="115.4">23</text>
<text x="156" y="117.1">29</text>
<text x="156" y="118.8">36</text>
<text x="206.8" y="118.8">13</text>
<text x="206.8" y="115.4">35</text>
<text x="245.6" y="115.4">A2</text>
<text x="245.6" y="117.1">A3</text>
<text x="245.6" y="118.8">A4</text>
<text x="156" y="124">34</text>
<text x="156" y="125.7">14</text>
<text x="206.8" y="120.5">17</text>
<text x="206.8" y="122.3">19</text>
<text x="206.8" y="124">21</text>
<text x="245.6" y="122.3">B1</text>
<text x="245.6" y="124">B2</text>
<text x="245.6" y="125.7">B3</text>
<text x="206.8" y="129.2">12</text>
<text x="206.8" y="130.9">16</text>
<text x="245.6" y="127.5">B4</text>
<text x="156" y="132.7">32</text>
<text x="156" y="136.1">33</text>
<text x="206.8" y="132.7">18</text>
<text x="206.8" y="134.4">20</text>
<text x="255.3" y="134.4" transform="rotate(-90 255.3 134.4)">S4</text>
<text x="257" y="134.4" transform="rotate(-90 257 134.4)">S3</text>
<text x="258.8" y="134.4" transform="rotate(-90 258.8 134.4)">S2</text>
<text x="260.5" y="134.4" transform="rotate(-90 260.5 134.4)">S1</text>
<text x="55.3" y="149.9">USB2_5V</text>
<text x="144.8" y="148.2">1</text>
<text x="148.2" y="145.6" transform="rotate(-90 148.2 145.6)">4</text>
<text x="149.8" y="148.2">3</text>
<text x="184.5" y="144.6" transform="rotate(-90 184.5 144.6)">37</text>
<text x="36.7" y="151.3">+5V</text>
<text x="148.2" y="152.4" transform="rotate(-90 148.2 152.4)">2</text>
<text x="62.2" y="156.8">+3.3V</text>
<text x="41.1" y="163.7">5</text>
<text x="41.1" y="165.5">4</text>
<text x="41.1" y="167.2">2</text>
<text x="53.1" y="163.7">1</text>
<text x="53.1" y="167.2">3</text>
<text x="212.5" y="194.9">Title</text>
<text x="212.5" y="200">Size</text>
<text x="219.4" y="200">Document Number</text>
<text x="269.5" y="200">Rev</text>
<text x="271.2" y="201.8">1.0</text>
<text x="212.5" y="205.2">Date:</text>
<text x="221.5" y="205.2">Wednesday, December 07, 2022</text>
<text x="247" y="205.2">Sheet</text>
<text x="255.7" y="205.2">4</text>
<text x="260.9" y="205.2">of</text>
<text x="266" y="205.2">16</text>
</g>
<g font-size="1.5" fill="#000080">
<text x="167.6" y="19.5">L7</text>
<text x="169.3" y="23.9">BLM18SG121TN1</text>
<text x="195.2" y="23.9">C452</text>
<text x="209" y="19.5">L8</text>
<text x="210.8" y="23.9">BLM18SG121TN1</text>
<text x="236.7" y="23.9">C453</text>
<text x="50.1" y="29">C325</text>
<text x="57" y="29">C326</text>
<text x="77.8" y="29">C327</text>
<text x="84.7" y="29">C328</text>
<text x="91.6" y="29">C329</text>
<text x="188.3" y="25.6">C323</text>
<text x="188.3" y="27.3">4.7uF</text>
<text x="195.2" y="25.6">100uF</text>
<text x="229.8" y="25.6">C324</text>
<text x="229.8" y="27.3">4.7uF</text>
<text x="236.7" y="25.6">100uF</text>
<text x="50.1" y="30.8">2.2uF</text>
<text x="57" y="30.8">0.1uF</text>
<text x="77.8" y="30.8">0.1uF</text>
<text x="84.7" y="30.8">0.1uF</text>
<text x="91.6" y="30.8">0.1uF</text>
<text x="167.6" y="38.5">L9</text>
<text x="209" y="38.5">L10</text>
<text x="169.3" y="42.9">BLM18SG121TN1</text>
<text x="188.3" y="44.6">C330</text>
<text x="188.3" y="46.3">4.7uF</text>
<text x="197" y="42.9">C455</text>
<text x="197" y="44.6">100uF</text>
<text x="210.8" y="42.9">BLM18SG121TN1</text>
<text x="229.8" y="44.6">C331</text>
<text x="229.8" y="46.3">4.7uF</text>
<text x="236.7" y="42.9">C454</text>
<text x="236.7" y="44.6">100uF</text>
<text x="84.7" y="54.9">R123</text>
<text x="84.7" y="57">1.5K/1%</text>
<text x="148.6" y="54.9">R124</text>
<text x="148.6" y="57">1.5K/1%</text>
<text x="184.9" y="54.1">L31</text>
<text x="184.9" y="59.4">BLM18SG121TN1</text>
<text x="51.9" y="60.1">D9</text>
<text x="58.8" y="60.1">BAS16XV2T1G</text>
<text x="86.4" y="63.6">C340</text>
<text x="86.4" y="65.3">10uF</text>
<text x="129.6" y="61.8">D10</text>
<text x="134.8" y="61.8">BAS16XV2T1G</text>
<text x="152" y="61.8">C332</text>
<text x="152" y="63.6">10uF</text>
<text x="165.9" y="60.1">C333</text>
<text x="165.9" y="61.8">2.2uF</text>
<text x="172.8" y="60.1">C334</text>
<text x="172.8" y="61.8">0.01uF</text>
<text x="179.7" y="60.1">C335</text>
<text x="179.7" y="61.8">0.01uF</text>
<text x="200.4" y="60.1">C451</text>
<text x="200.4" y="61.8">2.2uF</text>
<text x="207.3" y="60.1">C336</text>
<text x="207.3" y="61.8">0.01uF</text>
<text x="214.2" y="60.1">C337</text>
<text x="214.2" y="61.8">0.01uF</text>
<text x="221.1" y="60.1">C338</text>
<text x="221.1" y="61.8">0.01uF</text>
<text x="228" y="60.1">C339</text>
<text x="228" y="61.8">0.01uF</text>
<text x="78.6" y="68.1">U14</text>
<text x="87.4" y="77.4">4.7uF</text>
<text x="93.7" y="77.4">C341</text>
<text x="141.7" y="75.7">R125</text>
<text x="141.7" y="77.7">10K</text>
<text x="256.5" y="73.3">J3</text>
<text x="36.3" y="82.6">R127</text>
<text x="41.5" y="82.6">33R</text>
<text x="160.2" y="78.4">U15</text>
<text x="107.1" y="86">R128</text>
<text x="112.3" y="86">1K</text>
<text x="110.6" y="91.2">R129</text>
<text x="110.6" y="92.9">R130</text>
<text x="115.8" y="91.2">22</text>
<text x="115.8" y="92.9">22</text>
<text x="105.4" y="96.4">R131</text>
<text x="110.6" y="96.4">10K</text>
<text x="115.8" y="99.9">C342</text>
<text x="120.9" y="99.9">18pF</text>
<text x="140" y="101.6">R133</text>
<text x="140" y="98.1">R126</text>
<text x="140" y="99.9">R132</text>
<text x="145.1" y="101.6">10K</text>
<text x="145.1" y="98.1">10K</text>
<text x="145.1" y="99.9">10K</text>
<text x="245.8" y="96.4">DUAL USB</text>
<text x="107.1" y="106.8">R135</text>
<text x="140" y="103.3">R134</text>
<text x="145.1" y="103.3">10K</text>
<text x="33.9" y="112">R136</text>
<text x="107.1" y="108.5">1M</text>
<text x="256.5" y="109.5">J4</text>
<text x="33.4" y="114">8K06</text>
<text x="76" y="118.9">USB3320C</text>
<text x="115.8" y="115.4">C343</text>
<text x="120.9" y="115.4">18pF</text>
<text x="217.7" y="122.3">R137</text>
<text x="217.7" y="124">12K 1%</text>
<text x="120.9" y="129.2">C344</text>
<text x="120.9" y="130.9">1uF</text>
<text x="127.9" y="129.2">C345</text>
<text x="127.9" y="130.9">0.1uF</text>
<text x="133.1" y="129.2">C346</text>
<text x="133.1" y="130.9">1uF</text>
<text x="140" y="129.2">C347</text>
<text x="140" y="130.9">0.1uF</text>
<text x="245.8" y="132.7">DUAL USB</text>
<text x="141.7" y="139.6">R138</text>
<text x="148.6" y="139.6">1M</text>
<text x="198.7" y="143">USB2514</text>
<text x="142.7" y="153.4">C348</text>
<text x="142.7" y="155.5">18pF</text>
<text x="156.5" y="153.4">C349</text>
<text x="156.5" y="155.5">18pF</text>
<text x="32.9" y="160.3">C353</text>
<text x="44.4" y="159.6">U16</text>
<text x="74.3" y="160.3">C350</text>
<text x="81.2" y="158.6">C351</text>
<text x="81.2" y="160.3">100uF</text>
<text x="89.9" y="158.6">C352</text>
<text x="89.9" y="160.3">4.7uF</text>
<text x="32.9" y="162">0.1uF</text>
<text x="64" y="162">R139</text>
<text x="64" y="163.8">100K/1%</text>
<text x="74.3" y="162">22uF</text>
<text x="27.7" y="170.7">R140</text>
<text x="27.7" y="172.4">10K</text>
<text x="43.2" y="170.7">TPS2051BDBV</text>
</g>
<g font-size="1.5" fill="#f00">
<text x="15.9" y="61">3</text>
<text x="20.3" y="61">OTG_RESET</text>
<text x="17.7" y="76.7">3</text>
<text x="22" y="76.7">OTG_STP</text>
<text x="41.8" y="77.2">OTG_NXT</text>
<text x="41.8" y="75.5">OTG_STP</text>
<text x="17.7" y="78.4">3</text>
<text x="17.7" y="80.2">3</text>
<text x="17.7" y="83.6">3</text>
<text x="22" y="78.4">OTG_NXT</text>
<text x="22" y="80.2">OTG_DIR</text>
<text x="22" y="83.6">OTG_CLK</text>
<text x="41.8" y="78.9">OTG_DIR</text>
<text x="216.3" y="82.6">DN1</text>
<text x="15.8" y="87.1">3</text>
<text x="15.8" y="88.8">3</text>
<text x="20.1" y="87.1">OTG_DATA0</text>
<text x="20.1" y="88.8">OTG_DATA1</text>
<text x="41.8" y="85.8">OTG_DATA0</text>
<text x="41.8" y="87.5">OTG_DATA1</text>
<text x="41.8" y="89.3">OTG_DATA2</text>
<text x="93.7" y="85.8">USB_VBUS</text>
<text x="94" y="87.5">VUSB_V_EN</text>
<text x="216.3" y="89.5">DN2</text>
<text x="216.3" y="84.3">DP1</text>
<text x="15.8" y="90.5">3</text>
<text x="15.8" y="92.3">3</text>
<text x="15.8" y="94">3</text>
<text x="15.8" y="95.7">3</text>
<text x="20.1" y="90.5">OTG_DATA2</text>
<text x="20.1" y="92.3">OTG_DATA3</text>
<text x="20.1" y="94">OTG_DATA4</text>
<text x="20.1" y="95.7">OTG_DATA5</text>
<text x="41.8" y="91">OTG_DATA3</text>
<text x="41.8" y="92.7">OTG_DATA4</text>
<text x="41.8" y="94.4">OTG_DATA5</text>
<text x="93.7" y="92.7">OTG_D_P</text>
<text x="93.7" y="91">OTG_D_N</text>
<text x="128.2" y="92.7">USB_DP</text>
<text x="128.2" y="91">USB_DM</text>
<text x="216.3" y="91.2">DP2</text>
<text x="15.8" y="97.4">3</text>
<text x="15.8" y="99.2">3</text>
<text x="20.1" y="97.4">OTG_DATA6</text>
<text x="20.1" y="99.2">OTG_DATA7</text>
<text x="41.8" y="96.2">OTG_DATA6</text>
<text x="41.8" y="97.9">OTG_DATA7</text>
<text x="93.7" y="96.2">OTG_ID</text>
<text x="216.3" y="96.4">DN3</text>
<text x="216.3" y="98.1">DP3</text>
<text x="216.3" y="105">DN4</text>
<text x="216.3" y="106.8">DP4</text>
<text x="14.2" y="165.3">VUSB_V_EN</text>
</g>
<g font-size="1.5" fill="#004080">
<text x="56.2" y="76.7">STP</text>
<text x="56.2" y="73.3">VDDIO</text>
<text x="75.7" y="73.3">RESETB</text>
<text x="77.9" y="76.7">VBAT</text>
<text x="56.2" y="83.6">CLKOUT</text>
<text x="56.2" y="80.2">DIR</text>
<text x="56.2" y="78.4">NXT</text>
<text x="75.2" y="83.6">VDD18_2</text>
<text x="75.2" y="81.9">VDD18_1</text>
<text x="77" y="78.4">VDD33</text>
<text x="159.8" y="83.6">RESET_N</text>
<text x="201.5" y="83.6">DN1</text>
<text x="249.6" y="78.4">VBUS1</text>
<text x="249.6" y="80.2">D1-</text>
<text x="249.6" y="81.9">D1+</text>
<text x="249.6" y="83.6">GND1</text>
<text x="56.2" y="87.1">DATA0</text>
<text x="56.2" y="88.8">DATA1</text>
<text x="77.7" y="88.8">CPEN</text>
<text x="77.8" y="87.1">VBUS</text>
<text x="159.8" y="88.8">VBUS_DET</text>
<text x="201.6" y="85.3">DP1</text>
<text x="249.6" y="87.1">VBUS2</text>
<text x="249.6" y="88.8">D2-</text>
<text x="56.2" y="90.5">DATA2</text>
<text x="56.2" y="92.2">DATA3</text>
<text x="56.2" y="94">DATA4</text>
<text x="56.2" y="95.7">DATA5</text>
<text x="79.6" y="92.2">DM</text>
<text x="79.9" y="94">DP</text>
<text x="159.8" y="92.2">DM_UP</text>
<text x="159.8" y="94">DP_UP</text>
<text x="201.5" y="90.5">DN2</text>
<text x="201.6" y="92.2">DP2</text>
<text x="249.6" y="90.5">D2+</text>
<text x="249.6" y="92.2">GND2</text>
<text x="256.4" y="94.1" transform="rotate(-90 256.4 94.1)">SH4</text>
<text x="258.1" y="94.1" transform="rotate(-90 258.1 94.1)">SH3</text>
<text x="259.8" y="94.1" transform="rotate(-90 259.8 94.1)">SH2</text>
<text x="261.6" y="94.1" transform="rotate(-90 261.6 94.1)">SH1</text>
<text x="56.2" y="97.4">DATA6</text>
<text x="56.2" y="99.2">DATA7</text>
<text x="77.3" y="100.9">SPL_L</text>
<text x="80.5" y="97.4">ID</text>
<text x="159.8" y="99.2">SUSP_IND/LOCAL_PWR/NON_REM0</text>
<text x="159.8" y="100.9">SDA/SMBDATA/NON_REM1</text>
<text x="201.5" y="97.4">DN3</text>
<text x="201.6" y="99.2">DP3</text>
<text x="56.2" y="107.8">RBIAS</text>
<text x="75.8" y="106.1">REFCLK</text>
<text x="76.9" y="102.6">SPK_R</text>
<text x="79.8" y="107.8">XO</text>
<text x="159.8" y="102.6">SCL/SMBCLK/CFG_SEL0</text>
<text x="159.8" y="104.3">HS_IND/CFG_SEL1</text>
<text x="201.5" y="106.1">DN4</text>
<text x="201.6" y="107.8">DP4</text>
<text x="56.2" y="111.3">NC</text>
<text x="75" y="113">REFSEL1</text>
<text x="75" y="111.3">REFSEL0</text>
<text x="159.8" y="111.3">VDD33A_1</text>
<text x="159.8" y="113">VDD33A_2</text>
<text x="56.2" y="114.7">GND</text>
<text x="75" y="114.7">REFSEL2</text>
<text x="159.8" y="114.7">VDD33_3</text>
<text x="159.8" y="116.4">VDD33_4</text>
<text x="159.8" y="118.2">VDD33A_5</text>
<text x="159.8" y="119.9">VDD33A_6</text>
<text x="199.5" y="119.9">OCSn1</text>
<text x="200" y="116.4">RBIAS</text>
<text x="200.7" y="114.7">TEST</text>
<text x="249.6" y="114.7">VBUS1</text>
<text x="249.6" y="116.4">D1-</text>
<text x="249.6" y="118.2">D1+</text>
<text x="249.6" y="119.9">GND1</text>
<text x="159.8" y="125.1">PLLFILT</text>
<text x="199.5" y="121.6">OCSn2</text>
<text x="199.5" y="123.3">OCSn3</text>
<text x="199.5" y="125.1">OCSn4</text>
<text x="249.6" y="123.3">VBUS2</text>
<text x="249.6" y="125.1">D2-</text>
<text x="159.8" y="126.8">CRFILT</text>
<text x="190.3" y="130.2">PRTPWR1/BC_EN1</text>
<text x="192.5" y="132">TPWR2/BC_EN2</text>
<text x="249.6" y="126.8">D2+</text>
<text x="249.6" y="128.5">GND2</text>
<text x="256.4" y="130.4" transform="rotate(-90 256.4 130.4)">SH4</text>
<text x="258.1" y="130.4" transform="rotate(-90 258.1 130.4)">SH3</text>
<text x="259.8" y="130.4" transform="rotate(-90 259.8 130.4)">SH2</text>
<text x="261.6" y="130.4" transform="rotate(-90 261.6 130.4)">SH1</text>
<text x="159.8" y="133.7">XTALOUT</text>
<text x="159.8" y="137.2">XTALIN/CLKIN</text>
<text x="192.5" y="133.7">TPWR3/BC_EN3</text>
<text x="192.5" y="135.4">TPWR4/BC_EN4</text>
<text x="185.6" y="140.8" transform="rotate(-90 185.6 140.8)">VSS_PAD</text>
<text x="44.1" y="164.8">IN</text>
<text x="44.1" y="166.5">EN</text>
<text x="47.6" y="164.8">OUT</text>
<text x="44.1" y="168.3">GND /OC</text>
</g>
<g font-size="1.4" fill="#00f">
<text x="191.8" y="23.7">+</text>
<text x="233.2" y="23.7">+</text>
<text x="193.5" y="42.8">+</text>
<text x="233.2" y="42.8">+</text>
<text x="77.8" y="158.5">+</text>
</g>
<g font-size="1.2">
<text x="29.1" y="1.3">5</text>
<text x="83.6" y="1.3">4</text>
<text x="138.2" y="1.3">3</text>
<text x="192.8" y="1.3">2</text>
<text x="247.4" y="1.3">1</text>
<text x=".5" y="28.3">D</text>
<text x="275.1" y="28.3">D</text>
<text x=".5" y="79.2">C</text>
<text x="275.1" y="79.2">C</text>
<text x=".5" y="130.2">B</text>
<text x="275.1" y="130.2">B</text>
<text x=".5" y="181.1">A</text>
<text x="275.1" y="181.1">A</text>
<text x="29.1" y="206.8">5</text>
<text x="83.6" y="206.8">4</text>
<text x="138.2" y="206.8">3</text>
<text x="192.8" y="206.8">2</text>
<text x="247.4" y="206.8">1</text>
</g>
</svg>
